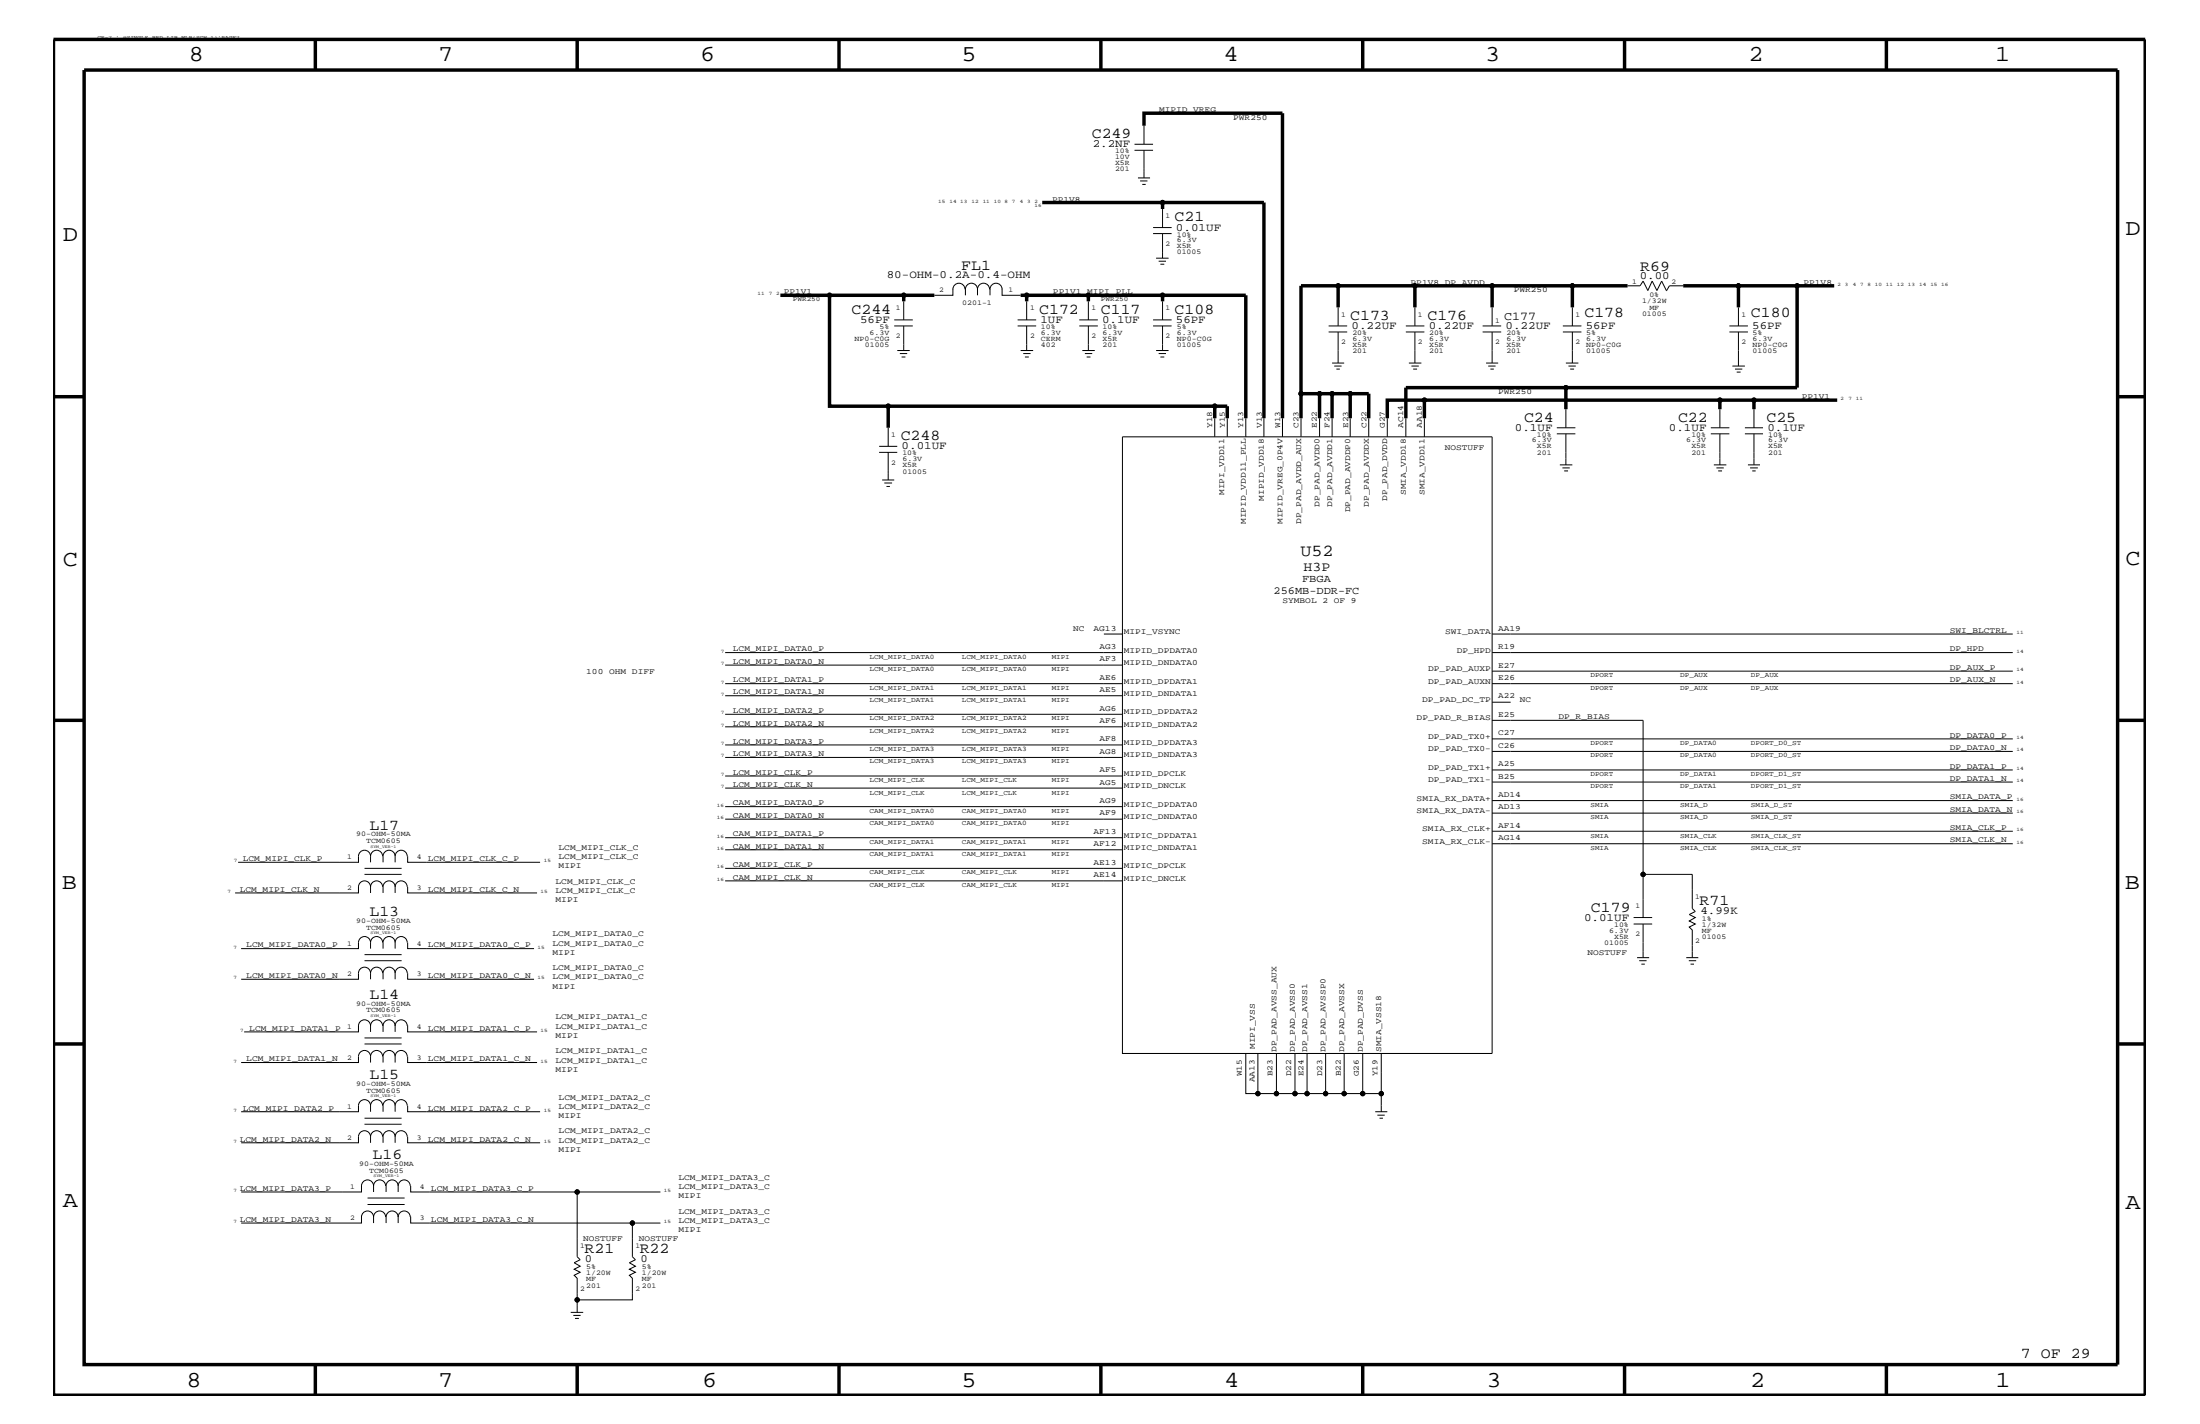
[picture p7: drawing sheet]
<svg xmlns="http://www.w3.org/2000/svg" width="432mm" height="279mm" viewBox="0 0 432 279" stroke-linecap="round" stroke-linejoin="round" font-family="sans-serif">
<g fill="none" stroke="#000" stroke-width=".2">
<path d="M222.7 29.5h3.6M222.7 28.3h3.6M223.4 34.9h2.3M223.8 35.5h1.4M224.2 36.2h.7M224.5 24.7v3.6M224.5 29.5v5.4M177.4 59.1v3.7M187 56.8a1.19 1.19 0 0 1 1.2-1.2 1.19 1.19 0 0 1 1.2 1.2M187 56.7v1.2h-3.6M189.5 56.8a1.19 1.19 0 0 1 1.2-1.2 1.19 1.19 0 0 1 1.2 1.2 1.19 1.19 0 0 1 1.1-1.2 1.19 1.19 0 0 1 1.2 1.2M189.5 56.7v1.2"/>
<path d="M191.9 56.7v1.2M194.3 56.8a1.19 1.19 0 0 1 1.2-1.2 1.19 1.19 0 0 1 1.2 1.2M194.3 56.7v1.2M196.7 56.7v1.2h3.6M201.5 59.1v3.7M213.6 59.1v3.7M226.3 45.8h3.7M226.3 44.6h3.7M226.9 50.7h2.5M227.4 51.3h1.5M227.8 51.8h.7M228.2 41v3.6"/>
<path d="M228.2 45.8v4.9M228.2 59.1v3.7M319.4 56.1h2.5l.6-1 .9 1.9 .9-1.9 .9 1.9 .9-1.9 1 1.9M330.4 56.1h-2.7l-.6 1M175.5 64h3.7M175.5 62.8h3.7M176.1 68.8h2.5M176.6 69.4h1.5M177 70h.7M177.4 64v4.8M199.7 64h3.7M199.7 62.8h3.7"/>
<path d="M200.3 68.8h2.5M200.8 69.4h1.5M201.2 70h.7M201.5 64v4.8M211.8 64h3.7M211.8 62.8h3.7M212.4 68.8h2.5M212.9 69.4h1.5M213.3 70h.7M213.6 64v4.8M226.3 64h3.7M226.3 62.8h3.7"/>
<path d="M226.9 68.8h2.5M227.4 69.4h1.5M227.8 70h.7M228.2 64v4.8M260.8 64h3.6M260.8 65.1h3.6M261.5 71.2h2.3M261.9 71.8h1.4M262.3 72.4h.7M262.6 60.3v3.7M262.6 65.1v6.1M275.9 64h3.7"/>
<path d="M275.9 65.1h3.7M276.5 71.2h2.5M277 71.8h1.5M277.4 72.4h.7M277.7 60.3v3.7M277.7 65.1v6.1M291 64h3.6M291 65.1h3.6M291.7 71.2h2.3M292.1 71.8h1.4M292.5 72.4h.7M292.9 60.3v3.7"/>
<path d="M292.9 65.1v6.1M306.7 64h3.7M306.7 65.1h3.7M307.3 71.2h2.5M307.8 71.8h1.5M308.2 72.4h.7M308.6 60.3v3.7M308.6 65.1v6.1M339.4 64h3.7M339.4 65.1h3.7M340 71.8h2.5M340.5 72.4h1.5"/>
<path d="M340.9 73h.7M341.2 60.3v3.7M341.2 65.1v6.7M172.6 88.8h3.5M172.6 87.6h3.5M173.1 94.2h2.4M173.6 94.8h1.5M174 95.4h.7M174.3 83.9v3.7M174.3 88.8v5.4M220.3 85.7h72.6v121h-72.6zM238.4 82.1v3.6"/>
<path d="M240.9 82.1v3.6M244.5 82.1v3.6M248.1 82.1v3.6M251.7 82.1v3.6M255.4 82.1v3.6M259 82.1v3.6M261.5 82.1v3.6M265 82.1v3.6M268.6 82.1v3.6M272.3 82.1v3.6M275.9 82.1v3.6M279.6 82.1v3.6"/>
<path d="M305.6 85.1h3.6M305.6 83.9h3.6M306.2 91.2h2.4M306.7 91.8h1.4M307 92.4h.8M307.3 80.3v3.6M307.3 85.1v6.1M335.8 85.1h3.6M335.8 83.9h3.6M336.4 91.2h2.4M336.9 91.8h1.4M337.2 92.4h.8"/>
<path d="M337.6 80.3v3.6M337.6 85.1v6.1M342.5 85.1h3.5M342.5 83.9h3.5M343.1 91.2h2.3M343.5 91.8h1.5M343.9 92.4h.7M344.3 80.3v3.6M344.3 85.1v6.1M142.3 128h78M142.3 136.5h78M142.3 134.1h78"/>
<path d="M142.3 130.5h78M216.7 124.4h3.6M292.9 124.4h102.2M292.9 128h102.2M292.9 134.1h102.2M292.9 131.7h102.2M292.9 137.8h3.6M142.3 146.2h78M142.3 158.3h78M142.3 154.6h78M142.3 152.3h78M142.3 148.6h78"/>
<path d="M142.3 142.6h78M142.3 140.2h78M292.9 141.3h29.6v30.3h9.6v6.7l.6 .5-1.1 .6 1.1 .6-1.1 .7 1.1 .6-1.1 .6 .5 .6v5.4M292.9 159.5h102.2M292.9 157.1h102.2M292.9 153.4h102.2M292.9 147.4h102.2M292.9 151.1h102.2M292.9 145h102.2M71.5 170.4h7.3M71.5 171.6h7.3M72.7 168a1.19 1.19 0 0 0-1.2-1.2 1.19 1.19 0 0 0-1.1 1.2v1.2h-23.7"/>
<path d="M72.7 174a1.19 1.19 0 0 0-1.2-1.2 1.19 1.19 0 0 0-1.1 1.2v1.2h-24.3M72.7 174a1.19 1.19 0 0 1 1.2-1.2 1.19 1.19 0 0 1 1.2 1.2M72.7 168a1.19 1.19 0 0 1 1.2-1.2 1.19 1.19 0 0 1 1.2 1.2M72.7 168v1.2M72.7 174v1.2M77.6 174a1.19 1.19 0 0 1 1.1-1.2 1.19 1.19 0 0 1 1.2 1.2M77.6 174a1.19 1.19 0 0 0-1.2-1.2 1.19 1.19 0 0 0-1.2 1.2v1.2M77.6 168a1.19 1.19 0 0 0-1.2-1.2 1.19 1.19 0 0 0-1.2 1.2v1.2M77.6 168a1.19 1.19 0 0 1 1.1-1.2 1.19 1.19 0 0 1 1.2 1.2M77.6 168v1.2M77.6 174v1.2M80 174v1.2h25.4"/>
<path d="M80 168v1.2h26M142.3 166.7h78M142.3 164.4h78M142.3 160.7h78M142.3 170.4h78M142.3 172.8h78M292.9 163.1h102.2M292.9 165.6h102.2M322.5 171.6v8.4M71.5 188.5h7.3M71.5 187.3h7.3M72.7 184.9a1.19 1.19 0 0 0-1.2-1.1 1.19 1.19 0 0 0-1.1 1.1v1.2h-23.1"/>
<path d="M72.7 191a1.19 1.19 0 0 0-1.2-1.2 1.19 1.19 0 0 0-1.1 1.2v1.1h-23.1M72.7 191a1.19 1.19 0 0 1 1.2-1.2 1.19 1.19 0 0 1 1.2 1.2M72.7 184.9a1.19 1.19 0 0 1 1.2-1.1 1.19 1.19 0 0 1 1.2 1.1M72.7 184.9v1.2M72.7 191v1.1M77.6 191a1.19 1.19 0 0 1 1.1-1.2 1.19 1.19 0 0 1 1.2 1.2M77.6 191a1.19 1.19 0 0 0-1.2-1.2 1.19 1.19 0 0 0-1.2 1.2v1.1M77.6 184.9a1.19 1.19 0 0 0-1.2-1.1 1.19 1.19 0 0 0-1.2 1.1v1.2M77.6 184.9a1.19 1.19 0 0 1 1.1-1.1 1.19 1.19 0 0 1 1.2 1.1M77.6 184.9v1.2M77.6 191v1.1M80 191v1.1h24.8"/>
<path d="M80 184.9v1.2h24.8M320.6 181.3h3.7M320.6 180h3.7M321.3 187.9h2.4M321.7 188.5h1.5M322.2 189.2h.6M322.5 181.3v6.6M331 187.9h2.3M331.5 188.5h1.4M331.8 189.2h.7M70.4 201.2v1.3h-22.5M70.4 201.3a1.19 1.19 0 0 1 1.1-1.2 1.19 1.19 0 0 1 1.2 1.2 1.19 1.19 0 0 1 1.2-1.2 1.19 1.19 0 0 1 1.2 1.2"/>
<path d="M71.5 219.4h7.3M71.5 203.7h7.3M71.5 204.8h7.3M72.7 207.3a1.19 1.19 0 0 0-1.2-1.2 1.19 1.19 0 0 0-1.1 1.2v1.2h-23.1M72.7 207.3a1.19 1.19 0 0 1 1.2-1.2 1.19 1.19 0 0 1 1.2 1.2M72.7 216.9a1.19 1.19 0 0 0-1.2-1.1 1.19 1.19 0 0 0-1.1 1.1v1.2h-23.1M72.7 216.9a1.19 1.19 0 0 1 1.2-1.1 1.19 1.19 0 0 1 1.2 1.1M72.7 201.2v1.3M72.7 207.3v1.2M72.7 216.9v1.2M75.2 201.3a1.19 1.19 0 0 1 1.2-1.2 1.19 1.19 0 0 1 1.2 1.2 1.19 1.19 0 0 1 1.1-1.2 1.19 1.19 0 0 1 1.2 1.2M75.2 201.2v1.3"/>
<path d="M77.6 207.3a1.19 1.19 0 0 1 1.1-1.2 1.19 1.19 0 0 1 1.2 1.2M77.6 207.3a1.19 1.19 0 0 0-1.2-1.2 1.19 1.19 0 0 0-1.2 1.2v1.2M77.6 216.9a1.19 1.19 0 0 0-1.2-1.1 1.19 1.19 0 0 0-1.2 1.1v1.2M77.6 216.9a1.19 1.19 0 0 1 1.1-1.1 1.19 1.19 0 0 1 1.2 1.1M77.6 201.2v1.3M77.6 207.3v1.2M77.6 216.9v1.2M80 207.3v1.2h25.4M80 201.2v1.3h25.4M80 216.9v1.2h26M244.5 206.7v7.9h2.4M246.9 206.7v7.9h3.6"/>
<path d="M250.5 206.7v7.9h3.7M254.2 206.7v7.9h2.3M256.5 206.7v7.9h3.7M260.2 206.7v7.9M260.2 214.6h3.6M263.8 206.7v7.9h3.7M267.5 206.7v7.9h3.6M269.9 218.1h2.4M270.3 218.8h1.5M270.8 219.4h.6M271.1 206.7v11.4M71 238.7v1.3h-23.7"/>
<path d="M71 238.8a1.19 1.19 0 0 1 1.1-1.2 1.19 1.19 0 0 1 1.2 1.2 1.19 1.19 0 0 1 1.2-1.2 1.19 1.19 0 0 1 1.2 1.2M71.5 220.6h7.3M72.1 235.1h7.3M72.1 236.3h7.3M72.7 223a1.19 1.19 0 0 0-1.2-1.1 1.19 1.19 0 0 0-1.1 1.1v1.2h-23.1M72.7 223a1.19 1.19 0 0 1 1.2-1.1 1.19 1.19 0 0 1 1.2 1.1M72.7 223v1.2M73.3 232.7a1.19 1.19 0 0 0-1.2-1.2 1.19 1.19 0 0 0-1.1 1.2v1.2h-23.7M73.3 232.7a1.19 1.19 0 0 1 1.2-1.2 1.19 1.19 0 0 1 1.2 1.2M73.3 232.7v1.2M73.3 238.7v1.3M75.8 238.8a1.19 1.19 0 0 1 1.2-1.2 1.19 1.19 0 0 1 1.1 1.2 1.19 1.19 0 0 1 1.2-1.2 1.19 1.19 0 0 1 1.2 1.2"/>
<path d="M75.8 238.7v1.3M77.6 223a1.19 1.19 0 0 1 1.1-1.1 1.19 1.19 0 0 1 1.2 1.1M77.6 223a1.19 1.19 0 0 0-1.2-1.1 1.19 1.19 0 0 0-1.2 1.1v1.2M77.6 223v1.2M78.1 232.7a1.19 1.19 0 0 0-1.1-1.2 1.19 1.19 0 0 0-1.2 1.2v1.2M78.1 232.7a1.19 1.19 0 0 1 1.2-1.2 1.19 1.19 0 0 1 1.2 1.2M78.1 232.7v1.2M78.1 238.7v1.3M80 223v1.2h26M80.6 238.7v1.3h43.5v6.6l.6 .6-1.2 .6 1.2 .6-1.2 .6 1.2 .6-1.2 .6 .6 .6v4.2h-10.8M80.6 232.7v1.2h32.7v12.7l.6 .6-1.2 .6 1.2 .6-1.2 .6 1.2 .6-1.2 .6 .6 .6v6.7M113.3 233.9h16.3"/>
<path d="M124.1 240h5.5M112 257.5h2.5M112.5 258.1h1.5M112.9 258.7h.7"/>
<circle cx="228.2" cy="39.7" r=".42"/>
<circle cx="162.8" cy="57.9" r=".42"/>
<circle cx="177.4" cy="57.9" r=".42"/>
<circle cx="201.5" cy="57.9" r=".42"/>
<circle cx="213.6" cy="57.9" r=".42"/>
<circle cx="228.2" cy="57.9" r=".42"/>
<circle cx="262.6" cy="56.1" r=".42"/>
<circle cx="277.7" cy="56.1" r=".42"/>
<circle cx="292.9" cy="56.1" r=".42"/>
<circle cx="308.6" cy="56.1" r=".42"/>
<circle cx="341.2" cy="56.1" r=".42"/>
<circle cx="352.7" cy="56.1" r=".42"/>
<circle cx="174.3" cy="79.7" r=".42"/>
<circle cx="238.4" cy="79.7" r=".42"/>
<circle cx="255.4" cy="77.2" r=".42"/>
<circle cx="259" cy="77.2" r=".42"/>
<circle cx="261.5" cy="77.2" r=".42"/>
<circle cx="265" cy="77.2" r=".42"/>
<circle cx="279.6" cy="78.5" r=".42"/>
<circle cx="307.3" cy="76.1" r=".42"/>
<circle cx="337.6" cy="78.5" r=".42"/>
<circle cx="344.3" cy="78.5" r=".42"/>
<circle cx="322.5" cy="171.6" r=".42"/>
<circle cx="246.9" cy="214.6" r=".42"/>
<circle cx="250.5" cy="214.6" r=".42"/>
<circle cx="254.2" cy="214.6" r=".42"/>
<circle cx="256.5" cy="214.6" r=".42"/>
<circle cx="260.2" cy="214.6" r=".42"/>
<circle cx="263.8" cy="214.6" r=".42"/>
<circle cx="267.5" cy="214.6" r=".42"/>
<circle cx="271.1" cy="214.6" r=".42"/>
<circle cx="113.3" cy="233.9" r=".42"/>
<circle cx="124.1" cy="240" r=".42"/>
<circle cx="113.3" cy="255" r=".42"/>
</g>
<g fill="none" stroke="#000" stroke-width=".68" stroke-linecap="butt">
<path d="M10.5 7.7h410.5v266.1h-410.5zM16.5 13.7h399.1v254h-399.1zM61.9 7.7v6M113.3 7.7v6M164.7 7.7v6M216.1 7.7v6M267.5 7.7v6M318.9 7.7v6M370.2 7.7v6M204.6 39.7h43.5v42.4M224.5 24.7v-2.5h27.2v59.9M228.2 39.7v1.3"/>
<path d="M153.2 57.9h30.2M162.8 57.9v21.8h11.5M177.4 57.9v1.2M200.3 57.9h1.2M201.5 57.9h12.1v1.2M201.5 57.9v1.2M213.6 57.9h14.6M228.2 59.1v-1.2h16.3v24.2M262.6 56.1h15.1v4.2M277.7 56.1h15.2M308.6 56.1h-15.7v4.2M319.4 56.1h-10.8v4.2"/>
<path d="M330.4 56.1h29.6M341.2 56.1v4.2M352.7 56.1v20h-45.4v4.2M10.5 77.8h6M238.4 79.7h-64.1v4.2M238.4 79.7h2.5v2.4M238.4 79.7v2.4M255.4 77.2h13.2v4.9M259 77.2v4.9M261.5 77.2v4.9M262.6 60.3v-4.2h-7.2v26M265 77.2v4.9"/>
<path d="M279.6 78.5v3.6M307.3 76.1h-31.4v6M337.6 78.5h-65.3v3.6M337.6 78.5v1.8M337.6 78.5h6.7M360.6 78.5h-16.3v1.8M415.6 77.8h5.4M10.5 141.3h6M415.6 141.3h5.4M10.5 204.8h6M415.6 204.8h5.4M61.9 267.7v6.1"/>
<path d="M113.3 267.7v6.1M164.7 267.7v6.1M216.1 268v5.8M267.5 267.7v6.1M318.9 267.7v6.1M370.2 267.7v6.1"/>
</g>
<g fill="#000">
<circle cx="228.2" cy="39.7" r=".42"/>
<circle cx="162.8" cy="57.9" r=".42"/>
<circle cx="177.4" cy="57.9" r=".42"/>
<circle cx="201.5" cy="57.9" r=".42"/>
<circle cx="213.6" cy="57.9" r=".42"/>
<circle cx="228.2" cy="57.9" r=".42"/>
<circle cx="262.6" cy="56.1" r=".42"/>
<circle cx="277.7" cy="56.1" r=".42"/>
<circle cx="292.9" cy="56.1" r=".42"/>
<circle cx="308.6" cy="56.1" r=".42"/>
<circle cx="341.2" cy="56.1" r=".42"/>
<circle cx="352.7" cy="56.1" r=".42"/>
<circle cx="174.3" cy="79.7" r=".42"/>
<circle cx="238.4" cy="79.7" r=".42"/>
<circle cx="255.4" cy="77.2" r=".42"/>
<circle cx="259" cy="77.2" r=".42"/>
<circle cx="261.5" cy="77.2" r=".42"/>
<circle cx="265" cy="77.2" r=".42"/>
<circle cx="279.6" cy="78.5" r=".42"/>
<circle cx="307.3" cy="76.1" r=".42"/>
<circle cx="337.6" cy="78.5" r=".42"/>
<circle cx="344.3" cy="78.5" r=".42"/>
<circle cx="322.5" cy="171.6" r=".42"/>
<circle cx="246.9" cy="214.6" r=".42"/>
<circle cx="250.5" cy="214.6" r=".42"/>
<circle cx="254.2" cy="214.6" r=".42"/>
<circle cx="256.5" cy="214.6" r=".42"/>
<circle cx="260.2" cy="214.6" r=".42"/>
<circle cx="263.8" cy="214.6" r=".42"/>
<circle cx="267.5" cy="214.6" r=".42"/>
<circle cx="271.1" cy="214.6" r=".42"/>
<circle cx="113.3" cy="233.9" r=".42"/>
<circle cx="124.1" cy="240" r=".42"/>
<circle cx="113.3" cy="255" r=".42"/>
</g>
<g font-size="4.5">
<text x="37.1" y="12.1">8</text>
<text x="86" y="12.1">7</text>
<text x="137.4" y="12.1">6</text>
<text x="188.7" y="12.1">5</text>
<text x="240.1" y="12.1">4</text>
<text x="291.5" y="12.1">3</text>
<text x="343.2" y="12.1">2</text>
<text x="391.6" y="12.1">1</text>
<text x="12.4" y="47.3">D</text>
<text x="417.2" y="46.2">D</text>
<text x="12.4" y="111">C</text>
<text x="417.2" y="110.8">C</text>
<text x="12.1" y="174.5">B</text>
<text x="417.1" y="174.4">B</text>
<text x="12.4" y="236.8">A</text>
<text x="417.2" y="237.2">A</text>
<text x="36.6" y="272.1">8</text>
<text x="86" y="272.1">7</text>
<text x="137.8" y="272.1">6</text>
<text x="188.7" y="272.1">5</text>
<text x="240.3" y="272.1">4</text>
<text x="291.8" y="272.1">3</text>
<text x="343.5" y="272.1">2</text>
<text x="391.7" y="272.1">1</text>
</g>
<text font-size="3.3" x="255.2" y="109.2">U52</text>
<g font-size="3">
<text x="214.3" y="27">C249</text>
<text x="230.5" y="43.4">C21</text>
<text x="188.7" y="52.9">FL1</text>
<text x="321.9" y="53.1">R69</text>
<text x="167.1" y="61.6">C244</text>
<text x="204" y="61.6">C172</text>
<text x="216.1" y="61.6">C117</text>
<text x="230.5" y="61.6">C108</text>
<text x="265" y="62.8">C173</text>
<text x="280.2" y="62.8">C176</text>
<text x="311" y="62.2">C178</text>
<text x="343.7" y="62.2">C180</text>
<text x="299.1" y="82.7">C24</text>
<text x="329.4" y="82.7">C22</text>
<text x="346.7" y="82.7">C25</text>
<text x="176.8" y="86.3">C248</text>
<text x="72.5" y="162.8">L17</text>
<text x="72.5" y="179.7">L13</text>
<text x="312.3" y="178.8">C179</text>
<text x="333.6" y="177.5">R71</text>
<text x="72.5" y="196">L14</text>
<text x="72.5" y="211.8">L15</text>
<text x="73.1" y="227.4">L16</text>
<text x="114.7" y="245.9">R21</text>
<text x="125.6" y="245.9">R22</text>
<text x="396.7" y="266.5">7 OF 29</text>
</g>
<text font-size="2.6" x="255.9" y="112">H3P</text>
<text font-size="2.4" x="295.2" y="62.8">C177</text>
<g font-size="2.2">
<text x="214.5" y="28.9">2.2NF</text>
<text x="230.8" y="45.2">0.01UF</text>
<text x="174" y="54.6">80-OHM-0.2A-0.4-OHM</text>
<text x="321.9" y="54.8">0.00</text>
<text x="168.8" y="63.4">56PF</text>
<text x="204.2" y="63.4">1UF</text>
<text x="216.3" y="63.4">0.1UF</text>
<text x="230.8" y="63.4">56PF</text>
<text x="265.3" y="64.5">0.22UF</text>
<text x="280.4" y="64.5">0.22UF</text>
<text x="295.5" y="64.5">0.22UF</text>
<text x="311.2" y="64.5">56PF</text>
<text x="343.9" y="64.5">56PF</text>
<text x="177" y="88.2">0.01UF</text>
<text x="297.3" y="84.5">0.1UF</text>
<text x="327.6" y="84.5">0.1UF</text>
<text x="346.9" y="84.5">0.1UF</text>
<text x="333.8" y="179.4">4.99K</text>
<text x="310.9" y="180.7">0.01UF</text>
<text x="114.8" y="247.7">0</text>
<text x="125.7" y="247.7">0</text>
</g>
<g font-size="2.1">
<text x="250" y="116.6">256MB-DDR-FC</text>
<text x="255.6" y="114.2">FBGA</text>
</g>
<g font-size="1.6">
<text x="227.5" y="22">MIPID_VREG</text>
<text x="242.1" y="23.5">PWR250</text>
<text x="206.5" y="39.6">PP1V8</text>
<text x="153.8" y="57.7">PP1V1</text>
<text x="206.7" y="57.7">PP1V1_MIPI_PLL</text>
<text x="276.9" y="55.8">PP1V8_DP_AVDD</text>
<text x="297.1" y="57.3">PWR250</text>
<text x="354" y="55.8">PP1V8</text>
<text x="294" y="77.2">PWR250</text>
<text x="237.9" y="83.9" transform="rotate(-90 237.9 83.9)">Y18</text>
<text x="240.4" y="83.9" transform="rotate(-90 240.4 83.9)">Y15</text>
<text x="244" y="83.9" transform="rotate(-90 244 83.9)">Y13</text>
<text x="247.6" y="83.9" transform="rotate(-90 247.6 83.9)">V13</text>
<text x="251.3" y="83.9" transform="rotate(-90 251.3 83.9)">W13</text>
<text x="254.8" y="83.9" transform="rotate(-90 254.8 83.9)">C23</text>
<text x="258.5" y="83.9" transform="rotate(-90 258.5 83.9)">E22</text>
<text x="260.9" y="83.9" transform="rotate(-90 260.9 83.9)">F24</text>
<text x="264.6" y="83.9" transform="rotate(-90 264.6 83.9)">E23</text>
<text x="268.2" y="83.9" transform="rotate(-90 268.2 83.9)">C22</text>
<text x="271.8" y="83.9" transform="rotate(-90 271.8 83.9)">G27</text>
<text x="275.4" y="83.9" transform="rotate(-90 275.4 83.9)">AC14</text>
<text x="279.1" y="83.9" transform="rotate(-90 279.1 83.9)">AA18</text>
<text x="353.7" y="78.3">PP1V1</text>
<text x="283.5" y="88.3">NOSTUFF</text>
<text x="240.3" y="97.1" transform="rotate(-90 240.3 97.1)">MIPI_VDD11</text>
<text x="248.1" y="98.2" transform="rotate(-90 248.1 98.2)">MIPID_VDD18</text>
<text x="259" y="99.4" transform="rotate(-90 259 99.4)">DP_PAD_AVDD0</text>
<text x="261.5" y="99.4" transform="rotate(-90 261.5 99.4)">DP_PAD_AVDD1</text>
<text x="265" y="100.5" transform="rotate(-90 265 100.5)">DP_PAD_AVDDP0</text>
<text x="268.6" y="99.4" transform="rotate(-90 268.6 99.4)">DP_PAD_AVDDX</text>
<text x="272.3" y="98.2" transform="rotate(-90 272.3 98.2)">DP_PAD_DVDD</text>
<text x="275.9" y="97.1" transform="rotate(-90 275.9 97.1)">SMIA_VDD18</text>
<text x="279.6" y="97.1" transform="rotate(-90 279.6 97.1)">SMIA_VDD11</text>
<text x="244.5" y="102.8" transform="rotate(-90 244.5 102.8)">MIPID_VDD11_PLL</text>
<text x="251.7" y="102.8" transform="rotate(-90 251.7 102.8)">MIPID_VREG_0P4V</text>
<text x="255.4" y="102.8" transform="rotate(-90 255.4 102.8)">DP_PAD_AVDD_AUX</text>
<text x="251.7" y="118.4">SYMBOL 2 OF 9</text>
<text x="210.7" y="123.8">NC</text>
<text x="214.6" y="123.7">AG13</text>
<text x="220.6" y="124.4">MIPI_VSYNC</text>
<text x="283.6" y="124.4">SWI_DATA</text>
<text x="294" y="123.7">AA19</text>
<text x="382.7" y="124.2">SWI_BLCTRL</text>
<text x="143.8" y="127.8">LCM_MIPI_DATA0_P</text>
<text x="143.8" y="130.2">LCM_MIPI_DATA0_N</text>
<text x="215.8" y="129.7">AF3</text>
<text x="215.8" y="127.4">AG3</text>
<text x="220.6" y="130.5">MIPID_DNDATA0</text>
<text x="220.6" y="128">MIPID_DPDATA0</text>
<text x="280.3" y="131.7">DP_PAD_AUXP</text>
<text x="285.9" y="128">DP_HPD</text>
<text x="294" y="127.4">R19</text>
<text x="294" y="131">E27</text>
<text x="382.7" y="131.4">DP_AUX_P</text>
<text x="382.7" y="127.8">DP_HPD</text>
<text x="115.1" y="132.3">100 OHM DIFF</text>
<text x="143.8" y="136.3">LCM_MIPI_DATA1_N</text>
<text x="143.8" y="133.9">LCM_MIPI_DATA1_P</text>
<text x="215.8" y="135.8">AE5</text>
<text x="215.8" y="133.4">AE6</text>
<text x="220.6" y="134.1">MIPID_DPDATA1</text>
<text x="220.6" y="136.5">MIPID_DNDATA1</text>
<text x="279.1" y="137.8">DP_PAD_DC_TP</text>
<text x="280.3" y="134.1">DP_PAD_AUXN</text>
<text x="294" y="133.4">E26</text>
<text x="294" y="137">A22</text>
<text x="298.3" y="137.8">NC</text>
<text x="382.7" y="133.9">DP_AUX_N</text>
<text x="143.8" y="142.4">LCM_MIPI_DATA2_N</text>
<text x="143.8" y="139.9">LCM_MIPI_DATA2_P</text>
<text x="215.8" y="141.8">AF6</text>
<text x="215.8" y="139.5">AG6</text>
<text x="220.6" y="140.2">MIPID_DPDATA2</text>
<text x="220.6" y="142.6">MIPID_DNDATA2</text>
<text x="278" y="141.3">DP_PAD_R_BIAS</text>
<text x="294" y="140.7">E25</text>
<text x="305.9" y="141.1">DP_R_BIAS</text>
<text x="143.8" y="146">LCM_MIPI_DATA3_P</text>
<text x="143.8" y="148.4">LCM_MIPI_DATA3_N</text>
<text x="215.8" y="147.9">AG8</text>
<text x="215.8" y="145.5">AF8</text>
<text x="220.6" y="148.6">MIPID_DNDATA3</text>
<text x="220.6" y="146.2">MIPID_DPDATA3</text>
<text x="280.3" y="147.4">DP_PAD_TX0-</text>
<text x="280.3" y="145">DP_PAD_TX0+</text>
<text x="294" y="146.7">C26</text>
<text x="294" y="144.3">C27</text>
<text x="382.7" y="144.7">DP_DATA0_P</text>
<text x="382.7" y="147.2">DP_DATA0_N</text>
<text x="143.8" y="154.5">LCM_MIPI_CLK_N</text>
<text x="143.8" y="152">LCM_MIPI_CLK_P</text>
<text x="215.8" y="154">AG5</text>
<text x="215.8" y="151.5">AF5</text>
<text x="220.6" y="152.3">MIPID_DPCLK</text>
<text x="220.6" y="154.6">MIPID_DNCLK</text>
<text x="280.3" y="153.4">DP_PAD_TX1-</text>
<text x="280.3" y="151.1">DP_PAD_TX1+</text>
<text x="294" y="152.8">B25</text>
<text x="294" y="150.3">A25</text>
<text x="382.7" y="150.8">DP_DATA1_P</text>
<text x="382.7" y="153.2">DP_DATA1_N</text>
<text x="143.8" y="160.5">CAM_MIPI_DATA0_N</text>
<text x="143.8" y="158">CAM_MIPI_DATA0_P</text>
<text x="215.8" y="160">AF9</text>
<text x="215.8" y="157.6">AG9</text>
<text x="220.6" y="158.3">MIPIC_DPDATA0</text>
<text x="220.6" y="160.7">MIPIC_DNDATA0</text>
<text x="278" y="157.1">SMIA_RX_DATA+</text>
<text x="278" y="159.5">SMIA_RX_DATA-</text>
<text x="294" y="158.8">AD13</text>
<text x="294" y="156.3">AD14</text>
<text x="382.7" y="159.3">SMIA_DATA_N</text>
<text x="382.7" y="156.8">SMIA_DATA_P</text>
<text x="109.6" y="166.7">LCM_MIPI_CLK_C</text>
<text x="143.8" y="164.1">CAM_MIPI_DATA1_P</text>
<text x="143.8" y="166.5">CAM_MIPI_DATA1_N</text>
<text x="214.6" y="166.1">AF12</text>
<text x="214.6" y="163.6">AF13</text>
<text x="220.6" y="164.4">MIPIC_DPDATA1</text>
<text x="220.6" y="166.7">MIPIC_DNDATA1</text>
<text x="279.1" y="163.1">SMIA_RX_CLK+</text>
<text x="279.1" y="165.6">SMIA_RX_CLK-</text>
<text x="294" y="164.8">AG14</text>
<text x="294" y="162.4">AF14</text>
<text x="382.7" y="165.3">SMIA_CLK_N</text>
<text x="382.7" y="162.9">SMIA_CLK_P</text>
<text x="47.7" y="168.9">LCM_MIPI_CLK_P</text>
<text x="84" y="168.9">LCM_MIPI_CLK_C_P</text>
<text x="109.1" y="173.4">LCM_MIPI_CLK_C</text>
<text x="109.6" y="168.6">LCM_MIPI_CLK_C</text>
<text x="109.6" y="170.4">MIPI</text>
<text x="143.8" y="170.1">CAM_MIPI_CLK_P</text>
<text x="143.8" y="172.6">CAM_MIPI_CLK_N</text>
<text x="214.6" y="172.1">AE14</text>
<text x="214.6" y="169.7">AE13</text>
<text x="220.6" y="172.8">MIPIC_DNCLK</text>
<text x="220.6" y="170.4">MIPIC_DPCLK</text>
<text x="47.1" y="174.9">LCM_MIPI_CLK_N</text>
<text x="84" y="174.9">LCM_MIPI_CLK_C_N</text>
<text x="109.1" y="175.2">LCM_MIPI_CLK_C</text>
<text x="109.1" y="177.1">MIPI</text>
<text x="48.3" y="185.9">LCM_MIPI_DATA0_P</text>
<text x="84" y="185.9">LCM_MIPI_DATA0_C_P</text>
<text x="108.5" y="185.5">LCM_MIPI_DATA0_C</text>
<text x="108.5" y="183.7">LCM_MIPI_DATA0_C</text>
<text x="48.3" y="191.9">LCM_MIPI_DATA0_N</text>
<text x="84" y="191.9">LCM_MIPI_DATA0_C_N</text>
<text x="108.5" y="187.3">MIPI</text>
<text x="108.5" y="190.4">LCM_MIPI_DATA0_C</text>
<text x="311.6" y="187.3">NOSTUFF</text>
<text x="108.5" y="192.1">LCM_MIPI_DATA0_C</text>
<text x="108.5" y="194">MIPI</text>
<text x="48.9" y="202.2">LCM_MIPI_DATA1_P</text>
<text x="84" y="202.2">LCM_MIPI_DATA1_C_P</text>
<text x="109.1" y="200">LCM_MIPI_DATA1_C</text>
<text x="109.1" y="203.7">MIPI</text>
<text x="109.1" y="201.9">LCM_MIPI_DATA1_C</text>
<text x="48.3" y="208.2">LCM_MIPI_DATA1_N</text>
<text x="84" y="208.2">LCM_MIPI_DATA1_C_N</text>
<text x="109.1" y="206.7">LCM_MIPI_DATA1_C</text>
<text x="109.1" y="208.5">LCM_MIPI_DATA1_C</text>
<text x="246.3" y="205.9" transform="rotate(-90 246.3 205.9)">MIPI_VSS</text>
<text x="250.5" y="206.4" transform="rotate(-90 250.5 206.4)">DP_PAD_AVSS_AUX</text>
<text x="254.2" y="206.4" transform="rotate(-90 254.2 206.4)">DP_PAD_AVSS0</text>
<text x="256.5" y="206.4" transform="rotate(-90 256.5 206.4)">DP_PAD_AVSS1</text>
<text x="260.2" y="206.4" transform="rotate(-90 260.2 206.4)">DP_PAD_AVSSP0</text>
<text x="263.8" y="206.4" transform="rotate(-90 263.8 206.4)">DP_PAD_AVSSX</text>
<text x="267.5" y="206.4" transform="rotate(-90 267.5 206.4)">DP_PAD_DVSS</text>
<text x="271.1" y="206.4" transform="rotate(-90 271.1 206.4)">SMIA_VSS18</text>
<text x="109.1" y="210.3">MIPI</text>
<text x="109.6" y="215.8">LCM_MIPI_DATA2_C</text>
<text x="243.8" y="211.2" transform="rotate(-90 243.8 211.2)">W15</text>
<text x="246.2" y="212.4" transform="rotate(-90 246.2 212.4)">AA13</text>
<text x="249.8" y="211.2" transform="rotate(-90 249.8 211.2)">B23</text>
<text x="253.4" y="211.2" transform="rotate(-90 253.4 211.2)">D22</text>
<text x="255.9" y="211.2" transform="rotate(-90 255.9 211.2)">E24</text>
<text x="259.5" y="211.2" transform="rotate(-90 259.5 211.2)">D23</text>
<text x="263.1" y="211.2" transform="rotate(-90 263.1 211.2)">B22</text>
<text x="266.7" y="211.2" transform="rotate(-90 266.7 211.2)">G26</text>
<text x="270.3" y="211.2" transform="rotate(-90 270.3 211.2)">Y19</text>
<text x="47.7" y="218">LCM_MIPI_DATA2_P</text>
<text x="84" y="218">LCM_MIPI_DATA2_C_P</text>
<text x="109.6" y="219.4">MIPI</text>
<text x="109.6" y="217.5">LCM_MIPI_DATA2_C</text>
<text x="47.1" y="224">LCM_MIPI_DATA2_N</text>
<text x="84" y="224">LCM_MIPI_DATA2_C_N</text>
<text x="109.6" y="222.4">LCM_MIPI_DATA2_C</text>
<text x="109.6" y="226">MIPI</text>
<text x="109.6" y="224.2">LCM_MIPI_DATA2_C</text>
<text x="47.1" y="233.6">LCM_MIPI_DATA3_P</text>
<text x="84.6" y="233.6">LCM_MIPI_DATA3_C_P</text>
<text x="133.2" y="231.5">LCM_MIPI_DATA3_C</text>
<text x="133.2" y="233.3">LCM_MIPI_DATA3_C</text>
<text x="47.1" y="239.7">LCM_MIPI_DATA3_N</text>
<text x="84.6" y="239.7">LCM_MIPI_DATA3_C_N</text>
<text x="133.2" y="235.1">MIPI</text>
<text x="133.2" y="238.1">LCM_MIPI_DATA3_C</text>
<text x="133.2" y="240">LCM_MIPI_DATA3_C</text>
<text x="114.5" y="243.5">NOSTUFF</text>
<text x="125.4" y="243.5">NOSTUFF</text>
<text x="133.2" y="241.8">MIPI</text>
</g>
<g font-size="1.4">
<text x="218.9" y="30.1">10%</text>
<text x="218.9" y="32.4">X5R</text>
<text x="218.9" y="31.2">10V</text>
<text x="218.9" y="33.6">201</text>
<text x="228.8" y="42.8">1</text>
<text x="231" y="46.4">10%</text>
<text x="231" y="47.5">6.3V</text>
<text x="228.8" y="48.2">2</text>
<text x="231" y="48.7">X5R</text>
<text x="231" y="49.9">01005</text>
<text x="155.6" y="59.1">PWR250</text>
<text x="184.3" y="57.3">2</text>
<text x="188.8" y="59.9">0201-1</text>
<text x="198" y="57.3">1</text>
<text x="216.1" y="59.1">PWR250</text>
<text x="320.4" y="55.7">1</text>
<text x="322.3" y="59.5">1/32W</text>
<text x="323.7" y="58.3">0%</text>
<text x="328.1" y="55.7">2</text>
<text x="170.7" y="65.6">6.3V</text>
<text x="172.6" y="64.5">5%</text>
<text x="175.9" y="60.9">1</text>
<text x="202.2" y="60.9">1</text>
<text x="204.3" y="64.5">10%</text>
<text x="204.3" y="65.6">6.3V</text>
<text x="214.2" y="60.9">1</text>
<text x="216.4" y="65.6">6.3V</text>
<text x="216.4" y="64.5">10%</text>
<text x="228.8" y="60.9">1</text>
<text x="231" y="65.6">6.3V</text>
<text x="231" y="64.5">5%</text>
<text x="263.2" y="62.2">1</text>
<text x="265.4" y="65.8">20%</text>
<text x="278.3" y="62.2">1</text>
<text x="280.5" y="65.8">20%</text>
<text x="293.5" y="63.4">1</text>
<text x="295.7" y="65.8">20%</text>
<text x="309.2" y="62.2">1</text>
<text x="311.3" y="65.8">5%</text>
<text x="322.3" y="61.9">01005</text>
<text x="323.7" y="60.7">MF</text>
<text x="341.8" y="62.2">1</text>
<text x="344" y="65.8">5%</text>
<text x="167.7" y="66.8">NP0-C0G</text>
<text x="169.8" y="68.1">01005</text>
<text x="175.9" y="66.4">2</text>
<text x="202.2" y="66.4">2</text>
<text x="204.3" y="68.1">402</text>
<text x="204.3" y="66.8">CERM</text>
<text x="214.2" y="66.4">2</text>
<text x="216.4" y="66.8">X5R</text>
<text x="216.4" y="68.1">201</text>
<text x="228.8" y="66.4">2</text>
<text x="231" y="66.8">NP0-C0G</text>
<text x="231" y="68.1">01005</text>
<text x="263.2" y="67.6">2</text>
<text x="265.4" y="68.1">X5R</text>
<text x="265.4" y="69.3">201</text>
<text x="265.4" y="66.8">6.3V</text>
<text x="278.3" y="67.6">2</text>
<text x="280.5" y="66.8">6.3V</text>
<text x="280.5" y="69.3">201</text>
<text x="280.5" y="68.1">X5R</text>
<text x="293.5" y="67.6">2</text>
<text x="295.7" y="66.8">6.3V</text>
<text x="295.7" y="69.3">201</text>
<text x="295.7" y="68.1">X5R</text>
<text x="309.2" y="67.6">2</text>
<text x="311.3" y="66.8">6.3V</text>
<text x="311.3" y="69.3">01005</text>
<text x="311.3" y="68.1">NP0-C0G</text>
<text x="341.8" y="67.6">2</text>
<text x="344" y="66.8">6.3V</text>
<text x="344" y="69.3">01005</text>
<text x="344" y="68.1">NP0-C0G</text>
<text x="174.9" y="85.7">1</text>
<text x="177.1" y="89.4">10%</text>
<text x="300.7" y="86.8">6.3V</text>
<text x="301.7" y="85.7">10%</text>
<text x="301.7" y="88">X5R</text>
<text x="301.7" y="89.3">201</text>
<text x="331" y="86.8">6.3V</text>
<text x="332" y="85.7">10%</text>
<text x="332" y="89.3">201</text>
<text x="332" y="88">X5R</text>
<text x="347" y="86.8">6.3V</text>
<text x="347" y="85.7">10%</text>
<text x="347" y="89.3">201</text>
<text x="347" y="88">X5R</text>
<text x="174.9" y="91.2">2</text>
<text x="177.1" y="92.9">01005</text>
<text x="177.1" y="91.6">X5R</text>
<text x="177.1" y="90.5">6.3V</text>
<text x="170.7" y="129.3">LCM_MIPI_DATA0</text>
<text x="170.7" y="131.7">LCM_MIPI_DATA0</text>
<text x="188.8" y="129.3">LCM_MIPI_DATA0</text>
<text x="188.8" y="131.7">LCM_MIPI_DATA0</text>
<text x="206.4" y="129.3">MIPI</text>
<text x="206.4" y="131.7">MIPI</text>
<text x="170.7" y="137.8">LCM_MIPI_DATA1</text>
<text x="170.7" y="135.3">LCM_MIPI_DATA1</text>
<text x="188.8" y="137.8">LCM_MIPI_DATA1</text>
<text x="188.8" y="135.3">LCM_MIPI_DATA1</text>
<text x="206.4" y="137.8">MIPI</text>
<text x="206.4" y="135.3">MIPI</text>
<text x="312.2" y="132.9">DPORT</text>
<text x="312.2" y="135.3">DPORT</text>
<text x="329.8" y="132.9">DP_AUX</text>
<text x="329.8" y="135.3">DP_AUX</text>
<text x="343.7" y="132.9">DP_AUX</text>
<text x="343.7" y="135.3">DP_AUX</text>
<text x="170.7" y="143.8">LCM_MIPI_DATA2</text>
<text x="170.7" y="141.3">LCM_MIPI_DATA2</text>
<text x="188.8" y="143.8">LCM_MIPI_DATA2</text>
<text x="188.8" y="141.3">LCM_MIPI_DATA2</text>
<text x="206.4" y="143.8">MIPI</text>
<text x="206.4" y="141.3">MIPI</text>
<text x="170.7" y="147.4">LCM_MIPI_DATA3</text>
<text x="170.7" y="149.8">LCM_MIPI_DATA3</text>
<text x="188.8" y="147.4">LCM_MIPI_DATA3</text>
<text x="188.8" y="149.8">LCM_MIPI_DATA3</text>
<text x="206.4" y="147.4">MIPI</text>
<text x="206.4" y="149.8">MIPI</text>
<text x="312.2" y="146.2">DPORT</text>
<text x="312.2" y="148.6">DPORT</text>
<text x="329.8" y="146.2">DP_DATA0</text>
<text x="329.8" y="148.6">DP_DATA0</text>
<text x="343.7" y="146.2">DPORT_D0_ST</text>
<text x="343.7" y="148.6">DPORT_D0_ST</text>
<text x="170.7" y="155.9">LCM_MIPI_CLK</text>
<text x="170.7" y="153.4">LCM_MIPI_CLK</text>
<text x="188.8" y="155.9">LCM_MIPI_CLK</text>
<text x="188.8" y="153.4">LCM_MIPI_CLK</text>
<text x="206.4" y="155.9">MIPI</text>
<text x="206.4" y="153.4">MIPI</text>
<text x="312.2" y="152.3">DPORT</text>
<text x="312.2" y="154.6">DPORT</text>
<text x="329.8" y="152.3">DP_DATA1</text>
<text x="329.8" y="154.6">DP_DATA1</text>
<text x="343.7" y="152.3">DPORT_D1_ST</text>
<text x="343.7" y="154.6">DPORT_D1_ST</text>
<text x="170.7" y="161.9">CAM_MIPI_DATA0</text>
<text x="170.7" y="159.5">CAM_MIPI_DATA0</text>
<text x="188.8" y="161.9">CAM_MIPI_DATA0</text>
<text x="188.8" y="159.5">CAM_MIPI_DATA0</text>
<text x="206.4" y="161.9">MIPI</text>
<text x="206.4" y="159.5">MIPI</text>
<text x="312.2" y="160.7">SMIA</text>
<text x="312.2" y="158.3">SMIA</text>
<text x="329.8" y="160.7">SMIA_D</text>
<text x="329.8" y="158.3">SMIA_D</text>
<text x="343.7" y="160.7">SMIA_D_ST</text>
<text x="343.7" y="158.3">SMIA_D_ST</text>
<text x="69.9" y="164.1">90-OHM-50MA</text>
<text x="71.8" y="165.5">TCM0605</text>
<text x="170.7" y="165.6">CAM_MIPI_DATA1</text>
<text x="188.8" y="165.6">CAM_MIPI_DATA1</text>
<text x="206.4" y="165.6">MIPI</text>
<text x="312.2" y="166.7">SMIA</text>
<text x="312.2" y="164.4">SMIA</text>
<text x="329.8" y="166.7">SMIA_CLK</text>
<text x="329.8" y="164.4">SMIA_CLK</text>
<text x="343.7" y="166.7">SMIA_CLK_ST</text>
<text x="343.7" y="164.4">SMIA_CLK_ST</text>
<text x="68.2" y="168.6">1</text>
<text x="81.8" y="168.6">4</text>
<text x="170.7" y="168">CAM_MIPI_DATA1</text>
<text x="170.7" y="171.6">CAM_MIPI_CLK</text>
<text x="188.8" y="168">CAM_MIPI_DATA1</text>
<text x="188.8" y="171.6">CAM_MIPI_CLK</text>
<text x="206.4" y="171.6">MIPI</text>
<text x="206.4" y="168">MIPI</text>
<text x="68.2" y="174.6">2</text>
<text x="81.8" y="174.6">3</text>
<text x="170.7" y="174">CAM_MIPI_CLK</text>
<text x="188.8" y="174">CAM_MIPI_CLK</text>
<text x="206.4" y="174">MIPI</text>
<text x="321" y="178.3">1</text>
<text x="332.7" y="176.5">1</text>
<text x="68.2" y="185.5">1</text>
<text x="69.9" y="181">90-OHM-50MA</text>
<text x="71.8" y="182.4">TCM0605</text>
<text x="81.8" y="185.5">4</text>
<text x="314.9" y="185.4">01005</text>
<text x="315.8" y="183">6.3V</text>
<text x="316.8" y="184.2">X5R</text>
<text x="316.8" y="181.9">10%</text>
<text x="321" y="183.7">2</text>
<text x="332.7" y="184.9">2</text>
<text x="334" y="184.3">01005</text>
<text x="334" y="181.9">1/32W</text>
<text x="334" y="183.1">MF</text>
<text x="334" y="180.7">1%</text>
<text x="68.2" y="191.5">2</text>
<text x="81.8" y="191.5">3</text>
<text x="69.9" y="197.4">90-OHM-50MA</text>
<text x="68.2" y="201.9">1</text>
<text x="71.8" y="198.7">TCM0605</text>
<text x="81.8" y="201.9">4</text>
<text x="68.2" y="207.9">2</text>
<text x="81.8" y="207.9">3</text>
<text x="69.9" y="213">90-OHM-50MA</text>
<text x="71.8" y="214.4">TCM0605</text>
<text x="68.2" y="217.5">1</text>
<text x="81.8" y="217.5">4</text>
<text x="68.2" y="223.6">2</text>
<text x="81.8" y="223.6">3</text>
<text x="68.7" y="233.3">1</text>
<text x="70.5" y="228.8">90-OHM-50MA</text>
<text x="72.4" y="230.2">TCM0605</text>
<text x="82.4" y="233.3">4</text>
<text x="68.7" y="239.3">2</text>
<text x="82.4" y="239.3">3</text>
<text x="113.9" y="244.8">1</text>
<text x="124.7" y="244.8">1</text>
<text x="115.1" y="250.2">1/20W</text>
<text x="115.1" y="249">5%</text>
<text x="115.1" y="251.4">MF</text>
<text x="126" y="250.2">1/20W</text>
<text x="126" y="249">5%</text>
<text x="126" y="251.4">MF</text>
<text x="113.9" y="253.3">2</text>
<text x="115.1" y="252.7">201</text>
<text x="124.7" y="253.3">2</text>
<text x="126" y="252.7">201</text>
</g>
<g font-size="1">
<text x="19.1" y="7.7">CR-7</text>
<text x="22.7" y="7.7">:</text>
<text x="24.1" y="7.7">@SINGLE_BRD_LIB.MLB(SCH_1):PAGE7</text>
<text x="184.2" y="39.7">15</text>
<text x="186.4" y="39.7">14 13</text>
<text x="190.7" y="39.7">12</text>
<text x="192.9" y="39.7">11</text>
<text x="195.1" y="39.7">10 8</text>
<text x="198.6" y="39.7">7</text>
<text x="200.2" y="39.7">4</text>
<text x="201.6" y="39.7">3</text>
<text x="203" y="39.7">2</text>
<text x="203" y="40.7">16</text>
<text x="148.7" y="57.9">11</text>
<text x="150.9" y="57.9">7</text>
<text x="152.3" y="57.9">2</text>
<text x="360.7" y="56.1">2</text>
<text x="362.1" y="56.1">3</text>
<text x="363.6" y="56.1">4</text>
<text x="365.1" y="56.1">7</text>
<text x="366.5" y="56.1">8</text>
<text x="368" y="56.1">10</text>
<text x="370.2" y="56.1">11 12</text>
<text x="374.5" y="56.1">13</text>
<text x="376.7" y="56.1">14</text>
<text x="378.9" y="56.1">15 16</text>
<text x="361.3" y="78.5">2</text>
<text x="362.8" y="78.5">7</text>
<text x="364.2" y="78.5">11</text>
<text x="395.8" y="124.4">11</text>
<text x="141.5" y="128">7</text>
<text x="141.5" y="130.5">7</text>
<text x="395.8" y="131.7">14</text>
<text x="395.8" y="128">14</text>
<text x="141.5" y="136.5">7</text>
<text x="141.5" y="134.1">7</text>
<text x="395.8" y="134.1">14</text>
<text x="141.5" y="142.6">7</text>
<text x="141.5" y="140.2">7</text>
<text x="141.5" y="146.2">7</text>
<text x="141.5" y="148.6">7</text>
<text x="395.8" y="145">14</text>
<text x="395.8" y="147.4">14</text>
<text x="141.5" y="154.6">7</text>
<text x="141.5" y="152.3">7</text>
<text x="395.8" y="151.1">14</text>
<text x="395.8" y="153.4">14</text>
<text x="140.7" y="160.7">16</text>
<text x="140.7" y="158.3">16</text>
<text x="395.8" y="159.5">16</text>
<text x="395.8" y="157.1">16</text>
<text x="140.7" y="164.4">16</text>
<text x="140.7" y="166.7">16</text>
<text x="395.8" y="165.6">16</text>
<text x="395.8" y="163.1">16</text>
<text x="45.9" y="169.2">7</text>
<text x="106.8" y="169.2">15</text>
<text x="140.7" y="170.4">16</text>
<text x="140.7" y="172.8">16</text>
<text x="44.6" y="175.2">7</text>
<text x="106.1" y="175.2">15</text>
<text x="45.8" y="186.1">7</text>
<text x="105.5" y="186.1">15</text>
<text x="45.8" y="192.1">7</text>
<text x="105.5" y="192.1">15</text>
<text x="47.2" y="202.5">7</text>
<text x="106.1" y="202.5">15</text>
<text x="45.8" y="208.5">7</text>
<text x="106.1" y="208.5">15</text>
<text x="45.8" y="218.1">7</text>
<text x="106.8" y="218.1">15</text>
<text x="45.8" y="224.2">7</text>
<text x="106.8" y="224.2">15</text>
<text x="45.8" y="233.9">7</text>
<text x="130.3" y="233.9">15</text>
<text x="45.8" y="240">7</text>
<text x="130.3" y="240">15</text>
</g>
<g font-size=".8">
<text x="72.7" y="166.3">SYM_VER-1</text>
<text x="72.7" y="183.2">SYM_VER-1</text>
<text x="72.7" y="199.5">SYM_VER-1</text>
<text x="72.7" y="215.3">SYM_VER-1</text>
<text x="73.3" y="231">SYM_VER-1</text>
</g>
</svg>
